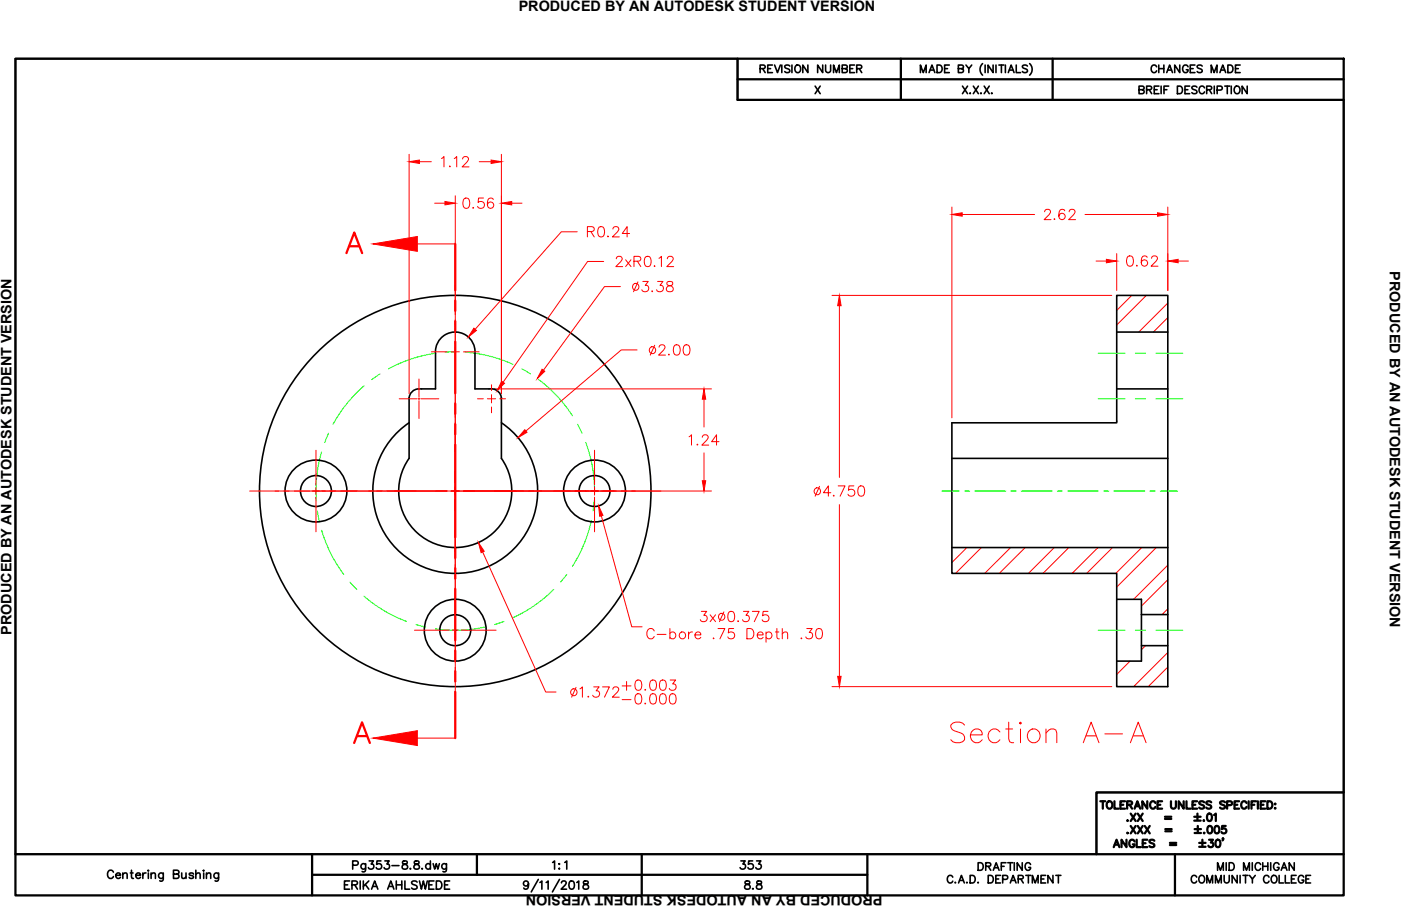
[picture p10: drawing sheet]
<svg xmlns="http://www.w3.org/2000/svg" width="432mm" height="279mm" viewBox="0 0 432 279" stroke-linecap="round" stroke-linejoin="round" font-family="sans-serif">
<!-- layer: OBJECT LINES -->
<g fill="none" stroke="#000" stroke-width=".5">
<path d="M4.8 18.1h222.5v12.7h186.8v213.6h-76.2v19h-333.1zM302.8 19.6a2.4 2.4 0 0 0 0 3.6M317.3 19.6a2.4 2.4 0 0 1 0 3.6M251.2 26.6l1.6 2.3M252.8 26.6l-1.6 2.3M283.7 22.4v-2.3l.9 2.3 .9-2.3v2.3M286.3 22.4l.9-2.3 .9 2.3M286.7 21.6h1.1M288.8 20.1h.8a1.25 1.25 0 0 1 .8 1.1 1.25 1.25 0 0 1-.8 1.2h-.8zM291.1 21.2h.9M292.6 20.1h-1.5v2.3h1.5M295.4 21.2l1.3-.1 .2-.4-.1-.4-1.4-.2v2.3h1a.61 .61 0 0 0 .6-.6 .61 .61 0 0 0-.6-.6"/>
<path d="M296.6 26.6l1.6 2.3M297.7 20.1l.9 1.1 .9-1.1M298.2 26.6l-1.6 2.3M298.6 21.2v1.2M299 28.7l-.1 .1h.2M300 26.6l1.6 2.3M301.6 26.6l-1.6 2.3M302.3 28.7l-.1 .1h.2M303.3 26.6l1.6 2.3M303.6 20.1v2.3M304.9 26.6l-1.6 2.3M305.7 28.7l-.1 .1h.2"/>
<path d="M306.1 20.1v2.3l-1.6-2.3v2.3M307 20.1v2.3M307.9 20.1h1.5M308.6 20.1v2.3M309.9 20.1v2.3M310.8 22.4l.8-2.3 .9 2.3M311.1 21.6h1.1M313.2 20.1v2.3h1.3M316.7 20.4a.88 .88 0 0 0-.9-.4 .88 .88 0 0 0-.7 .6l.2 .3 1.1 .5a.54 .54 0 0 1 0 .9 1.05 1.05 0 0 1-1.3-.2M135.8 104.3a6.1 6.1 0 0 1 6.9-1.4 6.1 6.1 0 0 1 3.7 6v11h5.1a3.1 3.1 0 0 1 3 3.1v18.4a17.4 17.4 0 0 1-14.2 27.4 17.4 17.4 0 0 1-14.2-27.4v-18.4a3 3 0 0 1 3-3.1h5.1v-11.8l.4-1.6zM344.2 119.9h15.7M344.2 102.4h15.7"/>
<path d="M126.1 130.4a25.4 25.4 0 0 0-4.9 37.8 25.4 25.4 0 0 0 38.2 0 25.4 25.4 0 0 0-4.9-37.8M293.4 130.4h50.8v-39.3h15.7v120.7h-15.7v-35h-50.8zM293.4 141.4h66.5M293.4 168.9h66.5M344.2 184.8h7.6v4.7M351.8 189.5v14.4h-7.6M351.8 199.1h8.1M351.8 189.5h8.1M35 269a.93 .93 0 0 0-1.1-.6 .93 .93 0 0 0-.8 .9v.6a.93 .93 0 0 0 .8 1 .93 .93 0 0 0 1.1-.6M35.7 269.9h1.4a.78 .78 0 0 0-1.1-.6 .78 .78 0 0 0-.2 1.2 .77 .77 0 0 0 1.3 0M37.9 269.7l.6-.5 .6 .1 .1 1.6M37.9 269.2v1.7"/>
<path d="M40.2 269.2h.8M40.5 268.4v2l.1 .4 .5 .1M41.9 269.9h1.4a.78 .78 0 0 0-1.1-.6 .78 .78 0 0 0-.2 1.2 .77 .77 0 0 0 1.3 0M44 269.2v1.7M45 269.2a.82 .82 0 0 0-1 .7M45.7 268.4v.2zM45.7 269.2v1.7M46.6 269.7l.6-.5 .6 .1 .1 1.6M46.6 269.2v1.7M50.3 269.2v1.9a.67 .67 0 0 1-1.1 .5M50.3 269.6a.82 .82 0 0 0-1.2-.1 .82 .82 0 0 0 0 1.2 .82 .82 0 0 0 1.2-.2M53.5 269.6l1.4-.1 .3-.4-.2-.5-.4-.2h-1.1v2.5h1.1a.67 .67 0 0 0 .6-.7 .67 .67 0 0 0-.6-.6"/>
<path d="M56 269.2l.1 1.6 .6 .1 .6-.5M57.3 269.2v1.7M59.6 269.6a.77 .77 0 0 0-1.3 0l.1 .2 1.1 .4 .1 .3a.77 .77 0 0 1-1.3 0M60.4 269.7l.6-.5 .6 .1 .1 1.6M60.4 268.4v2.5M62.7 268.5h.2zM62.8 269.2v1.7M63.6 269.7l.6-.5 .6 .1 .1 1.6M63.6 269.2v1.7M67.4 269.2v1.9a.67 .67 0 0 1-1.1 .5M67.4 269.6a.81 .81 0 0 0-1.2-.1 .81 .81 0 0 0 0 1.2 .81 .81 0 0 0 1.2-.2M108.7 266.8h1.1a.66 .66 0 0 0 .6-.6 .66 .66 0 0 0-.6-.7h-1.1v2.5"/>
<path d="M112.7 266.3v2a.67 .67 0 0 1-.4 .5 .67 .67 0 0 1-.7 0M112.7 266.7a.81 .81 0 0 0-1.2-.1 .81 .81 0 0 0 0 1.2 .81 .81 0 0 0 1.2-.1M113.8 265.5h1.3l-.7 1a.84 .84 0 0 1 .6 1.3 .84 .84 0 0 1-1.5-.3M117.4 265.5h-1.2l-.1 1.1a.9 .9 0 0 1 1.3 0 .9 .9 0 0 1-.1 1.3 .9 .9 0 0 1-1.3-.4M118.6 265.5h1.4l-.8 1a.85 .85 0 0 1 .7 1.3 .85 .85 0 0 1-1.5-.3M120.8 266.9h2.2M124.2 265.6a.51 .51 0 0 0 .2 .9 .91 .91 0 0 1 1 .3 .91 .91 0 0 1 0 1.1l-.9 .1a.73 .73 0 0 1-.6-.8 .73 .73 0 0 1 .8-.6l.4-.1a.52 .52 0 0 0 .3-.9zM126.5 267.8l-.1 .1h.2M127.8 265.6a.52 .52 0 0 0 .2 .9 .91 .91 0 0 1 1.1 .3 .91 .91 0 0 1-.1 1.1l-.8 .1-.5-.2a.94 .94 0 0 1 .1-1 .94 .94 0 0 1 1-.3 .52 .52 0 0 0 .2-.9zM130.1 267.8l-.1 .1h.2M132.7 266.7a.81 .81 0 0 0-1.2-.1 .81 .81 0 0 0 0 1.2 .81 .81 0 0 0 1.2-.1M132.7 265.5v2.5"/>
<path d="M133.5 266.3l.5 1.7 .5-1.7 .4 1.7 .5-1.7M137.6 266.3v2a.67 .67 0 0 1-.4 .5 .67 .67 0 0 1-.7 0M137.6 266.7a.81 .81 0 0 0-1.2-.1 .81 .81 0 0 0 0 1.2 .81 .81 0 0 0 1.2-.1M162.9 272.5a.79 .79 0 0 1-1.1 .7 .79 .79 0 0 1-.3-1.3 .79 .79 0 0 1 1.3 .1 1.78 1.78 0 0 1-.6 2.2l-.6-.1-.2-.3M165.9 271.2l-2.2 3.9M166.4 272.2l.6-.5v2.5M168.3 272.2l.6-.5v2.5M172.4 271.2l-2.1 3.9M173 272.3l.5-.6h.5l.5 .5-.4 .8-1.2 1.2h1.7M175.7 271.8a.83 .83 0 0 1 1.2 .4 1.29 1.29 0 0 1-.8 2 1.61 1.61 0 0 1-.4-2.4zM177.8 272.2l.6-.5v2.5M179.9 271.8a.51 .51 0 0 0 .3 .8 .91 .91 0 0 1 1 .4 .91 .91 0 0 1 0 1.1l-.9 .1a.73 .73 0 0 1-.6-.8 .73 .73 0 0 1 .7-.6l.5-.2a.52 .52 0 0 0 .3-.8z"/>
<circle cx="97.4" cy="151.4" r="9.5"/>
<circle cx="97.4" cy="151.4" r="4.8"/>
<circle cx="140.3" cy="151.4" r="60.3"/>
<circle cx="183.2" cy="151.4" r="4.8"/>
<circle cx="183.2" cy="151.4" r="9.5"/>
<circle cx="140.3" cy="194.3" r="9.5"/>
<circle cx="140.3" cy="194.3" r="4.8"/>
</g>
<!-- layer: CUTTING PLANE LINES -->
<g fill="none" stroke="#f00" stroke-width=".7">
<path d="M106.8 78.1l2.4-6.4 2.4 6.4M107.7 75.9h3M140.3 75.2v14.3M140.3 92.7v3.2M140.3 99v3.2M140.3 105.4v15.9M140.3 124.4v3.2M140.3 130.8v3.2M140.3 137.1v28.6M140.3 168.9v3.2M140.3 175.2v3.2M140.3 181.6v15.9"/>
<path d="M140.3 200.6v3.2M140.3 207v3.2M140.3 213.3v14.3M109.2 229.1l2.4-6.3 2.4 6.3M110.1 227h3"/>
</g>
<path d="M119.5 75.2h20.8M119.5 227.6h20.8" fill="none" stroke="#f00" stroke-width=".31"/>
<g fill="#f00" stroke="#f00" stroke-width=".31">
<path d="M114.9 75.2l13.7-2.3v4.6z"/>
<path d="M114.9 227.6l13.7-2.3v4.6z"/>
</g>
<!-- layer: CENTERLINE -->
<g fill="none" stroke="#0f0" stroke-width=".31">
<path d="M112.2 119a43 43 0 0 0-9.6 11.9M117.1 115.3l-2.5 1.8M134.2 108.9a42.6 42.6 0 0 0-14.5 4.9M140.3 108.5l-3.1 .1M143.4 108.6a42.7 42.7 0 0 1 14.7 3.8M160.9 113.7l2.6 1.6M166 117.1a42.7 42.7 0 0 1 10.4 11.1M338.5 108.9h8.2M349.9 108.9h3.2M356.3 108.9h8.2M99.1 139.3a42.9 42.9 0 0 0-1.6 15.2M101.3 133.6l-1.2 2.8"/>
<path d="M178 130.9l1.4 2.7M180.5 136.4a42.7 42.7 0 0 1 2.7 15M338.5 123h8.2M349.9 123h3.2M356.3 123h8.2M97.8 157.5l.6 3.1M183.1 154.5l-.3 3M290.3 151.4h5.4M297.3 151.4h1.6M300.5 151.4h9.5M311.6 151.4h1.6M314.7 151.4h9.6"/>
<path d="M325.9 151.4h1.5M329 151.4h9.6M340.1 151.4h1.6M343.3 151.4h9.5M354.4 151.4h1.6M357.6 151.4h5.4M99.1 163.5a42.5 42.5 0 0 0 6.8 13.7M107.9 179.5l2.1 2.3M174.7 177.1l-1.9 2.4M182.3 160.5a42.5 42.5 0 0 1-5.9 14.1M112.2 183.9a42.6 42.6 0 0 0 13.1 7.7M128.2 192.6l3 .8"/>
<path d="M149.4 193.4a42.9 42.9 0 0 1-15.2 .5M155.3 191.6l-2.9 1M170.7 181.8a42.3 42.3 0 0 1-12.6 8.7M338.5 194.4h8.2M349.9 194.4h3.2M356.3 194.4h8.2"/>
</g>
<!-- layer: SECTION LINES -->
<g fill="none" stroke="#f00" stroke-width=".31">
<path d="M348.8 91.1l-4.6 4.6M353.3 91.1l-9.1 9.1M359.9 93.5l-8.9 8.9M359.9 97.9l-4.4 4.5M298 168.9l-4.6 4.6M302.5 168.9l-8 7.9M311.5 168.9l-8 7.9M316 168.9l-8 7.9M324.9 168.9l-7.9 7.9M329.4 168.9l-7.9 7.9M338.4 168.9l-8 7.9M342.9 168.9l-8 7.9"/>
<path d="M351.9 168.9l-8 7.9M356.4 168.9l-12.2 12.1M359.9 174.3l-10.5 10.5M359.9 178.8l-8.1 8.1M353 199.1l-1.2 1.3M359.9 187.8l-1.7 1.7M348.3 203.9l-4.1 4.1M359.9 201.2l-10.5 10.6M359.9 205.7l-6 6.1"/>
</g>
<!-- layer: DIMENSIONS -->
<g fill="none" stroke="#f00" stroke-width=".31">
<path d="M126.1 47.6v73.9M129.3 49.9h3.6M136.1 48.9l.7-.6v3.2M138.7 51.2l-.2 .1 .2 .2 .1-.2M140 48.9l.8-.6v3.2M142.6 49l.1-.4 .5-.3 .9 .1a.73 .73 0 0 1 .1 1.1l-1.8 2h2.1M147.7 49.9h3.7M154.5 47.6v73.9M134 62.7h3.1M140.3 60.4v40.5M143.1 61.2a1.03 1.03 0 0 1 1.5 .5 2.6 2.6 0 0 1-.3 2.4 1.04 1.04 0 0 1-1.5-.5 2.65 2.65 0 0 1 .3-2.4zM145.8 63.9l-.1 .2h.3"/>
<path d="M149 61.1h-1.5l-.1 1.3a1.12 1.12 0 0 1 1.6 0 1.12 1.12 0 0 1-.2 1.7 1.12 1.12 0 0 1-1.6-.5M152 61.5a.93 .93 0 0 0-1.3-.3 1.9 1.9 0 0 0 .4 3.1 .98 .98 0 0 0 1.1-1 .98 .98 0 0 0-.9-1 .98 .98 0 0 0-1.1 .9M157.7 62.7h3.2M177.9 71.5h-4.9l-26.5 30M181 71.4l1.9-.2a.74 .74 0 0 0 0-1.2l-1.9-.1v3.2M182.1 71.4l1.1 1.7M184.7 70a1.04 1.04 0 0 1 1.5 .5 2.65 2.65 0 0 1-.3 2.4 1.03 1.03 0 0 1-1.5-.4 2.59 2.59 0 0 1 .3-2.5zM187.4 72.8l-.2 .1h.3M188.9 70.6l.2-.4 .4-.3 .9 .1a.71 .71 0 0 1 .2 1.1l-1.8 2h2.1M189.9 79.8l.2-.4 .5-.4 .9 .2a.73 .73 0 0 1 .1 1.1l-1.8 1.9h2.1M194 72h-2.2l1.5-2.1v3.2M199 79.2a1.04 1.04 0 0 1 1.5 .5 2.65 2.65 0 0 1-.3 2.4 1.04 1.04 0 0 1-1.5-.5 2.65 2.65 0 0 1 .3-2.4z"/>
<path d="M203.1 79.7l.8-.7v3.2M205.7 79.8l.1-.4 .5-.4 .9 .2a.72 .72 0 0 1 .1 1.1l-1.8 1.9h2.1M293.4 63.9v65M296.6 66.1h22.3M322 65.3l.1-.4 .5-.3 .9 .1a.73 .73 0 0 1 .1 1.1l-1.8 1.9h2.1M325 67.4v.3l.1-.1M328.2 65a.93 .93 0 0 0-1.4-.3 1.9 1.9 0 0 0 .5 3 .98 .98 0 0 0 1-.9 .98 .98 0 0 0-.9-1 .98 .98 0 0 0-1.1 .9M329.5 65.3l.2-.4 .4-.3 .9 .1a.73 .73 0 0 1 .2 1.1l-1.8 1.9h2.1M334.4 66.1h22.4M344.2 78.2v11.4M347.7 79.1a1.04 1.04 0 0 1 1.5 .4 2.66 2.66 0 0 1-.3 2.4 1.02 1.02 0 0 1-1.5-.4 2.59 2.59 0 0 1 .3-2.4zM353.6 79.4a.93 .93 0 0 0-1.4-.3 1.9 1.9 0 0 0 .5 3 .98 .98 0 0 0 1-.9 .98 .98 0 0 0-.9-1.1 .98 .98 0 0 0-1.1 .9"/>
<path d="M354.9 79.7l.2-.5 .4-.3 .9 .2a.73 .73 0 0 1 .2 1l-1.8 2h2.1M359.9 63.9v25.7M186.1 80.6h-5l-26 37.3M191.2 88.4h-4.9l-18.8 25.8M192.8 80.1l1.7 2.1M194.5 80.1l-1.7 2.1M195.4 80.6l1.8-.2a.75 .75 0 0 0 0-1.2l-1.8-.2v3.2M196.4 80.6l1.1 1.6M196.6 86.9l-1.3 3.1M198.1 86.8h1.7l-.9 1.2a1.06 1.06 0 0 1 1 1.5 1.06 1.06 0 0 1-1.8 .3l-.3-.4M201 89.7v.3l.1-.2M201.7 81.9l-.1 .2h.3"/>
<path d="M202.7 86.8h1.6l-.9 1.2a1.06 1.06 0 0 1 1 1.5 1.06 1.06 0 0 1-1.7 .3l-.3-.4M205.7 86.9a.65 .65 0 0 0 .3 1.1 1.18 1.18 0 0 1 1.2 .4 1.18 1.18 0 0 1 .1 1.3 1.13 1.13 0 0 1-1.2 .3 1.13 1.13 0 0 1-.7-1.1 1.82 1.82 0 0 1 1.8-1l.1-.7a1.21 1.21 0 0 0-1.6-.3zM256.4 91.1h86.3M258.7 94.3v52.9M337.8 80.5h3.2M350.4 81.8v.3l.1-.2M363.1 80.5h3.2M129.1 116.9v5.5M132.9 108.5h4.9M139 108.5h2.6M140.3 101.1v113.7M142.9 108.5h4.8"/>
<path d="M151.5 118.7v1.7M152.3 119.9h67M196.4 107.9h-4.9l-29.4 25M201.8 106.5l-1.4 3M203.1 107.1l.2-.5 .4-.3 .9 .2a.71 .71 0 0 1 .2 1l-1.8 2h2.1M206.2 109.2l-.2 .2h.3M208 106.5a1.04 1.04 0 0 1 1.5 .4 2.6 2.6 0 0 1-.3 2.5 1.04 1.04 0 0 1-1.5-.5 2.67 2.67 0 0 1 .3-2.4zM211 106.5a1.04 1.04 0 0 1 1.5 .4 2.65 2.65 0 0 1-.3 2.5 1.03 1.03 0 0 1-1.5-.5 2.59 2.59 0 0 1 .3-2.4zM97.4 138.9v10.6M123 123h5.5M128.8 123h.6M129.1 122.7v.6"/>
<path d="M129.1 123.6v5.5M129.7 123h5.5M147.2 123h1.7M150.2 123h2.6M151.5 121.7v2.5M151.5 125.5v1.8M154 123h1.8M183.2 138.9v10.6M212.4 134.7l.7-.6v3.2M214.9 137v.3l.2-.2M216.5 134.9l.1-.5 .5-.3 .9 .1a.71 .71 0 0 1 .1 1.1l-1.8 2h2.1M217 123.1v8.6"/>
<path d="M217 139.7v8.6M221.6 136.2h-2.3l1.5-2.1v3.2M76.9 151.4h142.4M97.4 150.5v1.9M97.4 153.3v10.7M183.2 150.2v2.5M183.2 153.3v10.7M185.3 159.1l9.4 34.2h3.2M252.6 150l-1.4 3M256.1 152h-2.3l1.5-2.2v3.2M257 152.7l-.2 .2h.3M258.3 149.8h2.1l-1.5 3.2"/>
<path d="M258.7 155.6v53M263.2 149.8h-1.5l-.2 1.4a1.12 1.12 0 0 1 1.7 0 1.12 1.12 0 0 1-.2 1.7 1.12 1.12 0 0 1-1.6-.5M264.8 150a1.03 1.03 0 0 1 1.5 .4 2.59 2.59 0 0 1-.3 2.5 1.04 1.04 0 0 1-1.5-.5 2.65 2.65 0 0 1 .3-2.4zM148.8 170.2l19.4 43.2h3.2M127.7 194.4h10.7M139.4 194.4h1.9M142.2 194.4h10.7M201.6 194.6a1.17 1.17 0 0 0-1.3-.8 1.17 1.17 0 0 0-.9 1.2 1.39 1.39 0 0 0 .3 1.6 1.39 1.39 0 0 0 1.5 .3l.4-.6M202.5 195.6h2.8M206.5 195.3a1.01 1.01 0 0 1 1.5-.1 1.01 1.01 0 0 1 0 1.5 1.01 1.01 0 0 1-1.5-.1M206.5 193.8v3.2M212.2 194.9v2.1"/>
<path d="M213.4 194.9a1.02 1.02 0 0 0-1.2 .9M214.2 195.8h1.8a.97 .97 0 0 0-1.4-.8 .97 .97 0 0 0-.3 1.6 .96 .96 0 0 0 1.7 0M216.2 188.5h1.6l-.9 1.2a1.06 1.06 0 0 1 1 1.5 1.06 1.06 0 0 1-1.7 .4l-.4-.5M218.9 189.6l1.6 2.1M219.9 196.7l-.1 .2h.3M220.5 189.6l-1.6 2.1M221.3 193.8h2.1l-1.5 3.2M223.1 188.7l-1.4 3M224.8 188.7a1.04 1.04 0 0 1 1.5 .4 2.65 2.65 0 0 1-.3 2.5 1.04 1.04 0 0 1-1.5-.5 2.65 2.65 0 0 1 .3-2.4zM226.1 193.8h-1.5l-.1 1.4a1.12 1.12 0 0 1 1.7 0 1.12 1.12 0 0 1-.3 1.6 1.12 1.12 0 0 1-1.6-.4M227.5 191.4l-.2 .2h.3M229.2 188.5h1.6l-.9 1.2a1.07 1.07 0 0 1 1 1.5 1.07 1.07 0 0 1-1.7 .4l-.3-.5"/>
<path d="M230.2 193.8h1.1a1.69 1.69 0 0 1 1.1 1.6 1.69 1.69 0 0 1-1.1 1.6h-1.1zM231.9 188.5h2.1l-1.5 3.2M233.4 195.8h1.8a.98 .98 0 0 0-1.4-.8 .98 .98 0 0 0-.3 1.6 .97 .97 0 0 0 1.7 0M236.1 195.3a1.01 1.01 0 0 1 1.5-.1 1.01 1.01 0 0 1 0 1.5 1.01 1.01 0 0 1-1.5-.1M236.1 194.9v3.2M236.7 188.5h-1.5l-.2 1.4a1.12 1.12 0 0 1 1.7 0 1.12 1.12 0 0 1-.2 1.7 1.12 1.12 0 0 1-1.6-.5M239 194.9h1M239.4 193.8v2.6l.2 .5 .6 .1M241.1 195.5l.8-.6 .7 .1 .2 2M241.1 193.8v3.2M247 196.7l-.2 .2h.3M248.7 193.8h1.6l-.9 1.2a1.07 1.07 0 0 1 .9 1.6 1.07 1.07 0 0 1-1.8 .1l-.2-.3"/>
<path d="M251.8 194a1.04 1.04 0 0 1 1.5 .4 2.65 2.65 0 0 1-.3 2.5 1.04 1.04 0 0 1-1.5-.5 2.65 2.65 0 0 1 .3-2.4zM177.5 212l-1.3 3M178.8 212.4l.7-.6v3.2M181.3 214.7l-.1 .2h.3M183 211.8h1.6l-.9 1.2a1.06 1.06 0 0 1 1 1.5 1.06 1.06 0 0 1-1.7 .4l-.3-.5M185.7 211.8h2.1l-1.5 3.2M188.9 212.6l.1-.5 .5-.3 .9 .2a.73 .73 0 0 1 .1 1l-1.8 2h2.1M191.7 211.5h2.8M191.7 215.8h2.8M193.1 210.2v2.7M196.1 209.9a1.04 1.04 0 0 1 1.6 .4 2.64 2.64 0 0 1-.4 2.4 1.04 1.04 0 0 1-1.5-.4 2.65 2.65 0 0 1 .3-2.4zM196.1 214.1a1.04 1.04 0 0 1 1.6 .4 2.64 2.64 0 0 1-.4 2.5 1.04 1.04 0 0 1-1.5-.5 2.65 2.65 0 0 1 .3-2.4z"/>
<path d="M198.9 212.6l-.2 .1h.3M198.9 216.8l-.2 .2h.3M200.7 209.9a1.04 1.04 0 0 1 1.5 .4 2.67 2.67 0 0 1-.3 2.4 1.04 1.04 0 0 1-1.5-.4 2.6 2.6 0 0 1 .3-2.4zM200.7 214.1a1.04 1.04 0 0 1 1.5 .4 2.67 2.67 0 0 1-.3 2.5 1.04 1.04 0 0 1-1.5-.5 2.6 2.6 0 0 1 .3-2.4zM203.7 209.9a1.04 1.04 0 0 1 1.5 .4 2.64 2.64 0 0 1-.3 2.4 1.04 1.04 0 0 1-1.5-.4 2.65 2.65 0 0 1 .3-2.4zM203.7 214.1a1.04 1.04 0 0 1 1.5 .4 2.64 2.64 0 0 1-.3 2.5 1.04 1.04 0 0 1-1.5-.5 2.65 2.65 0 0 1 .3-2.4zM206.6 209.7h1.6l-.9 1.2a1.07 1.07 0 0 1 1 1.5 1.07 1.07 0 0 1-1.7 .3l-.3-.4M206.7 214.1a1.04 1.04 0 0 1 1.5 .4 2.64 2.64 0 0 1-.3 2.5 1.04 1.04 0 0 1-1.5-.5 2.65 2.65 0 0 1 .3-2.4zM256.4 211.8h86.3"/>
<circle cx="195.9" cy="88.4" r="1.05"/>
<circle cx="201.1" cy="108" r="1.05"/>
<circle cx="251.9" cy="151.5" r="1.05"/>
<circle cx="210.3" cy="195.9" r="1.05"/>
<circle cx="222.4" cy="190.2" r="1.05"/>
<circle cx="176.9" cy="213.5" r="1.05"/>
</g>
<g fill="#f00" stroke="#f00" stroke-width=".31">
<path d="M167.1 113.9l.8 .6-2.3 2.2z"/>
<path d="M217 119.9l.5 3.2h-1z"/>
<path d="M216.5 148.3h1l-.5 3.1z"/>
<path d="M154.5 62.7l3.2-.6v1.1z"/>
<path d="M137.1 62.1l3.2 .6-3.2 .5z"/>
<path d="M126.1 49.9l3.2-.5v1z"/>
<path d="M151.4 49.4l3.1 .5-3.1 .5z"/>
<path d="M146.1 101.2l.7 .7-2.5 2z"/>
<path d="M154.6 117.6l.9 .6-2.3 2.3z"/>
<path d="M147.5 167.3l1.7 2.7-.9 .4z"/>
<path d="M258.7 91.1l.5 3.2h-1z"/>
<path d="M258.2 208.6h1l-.5 3.2z"/>
<path d="M359.9 80.5l3.2-.5v1z"/>
<path d="M341 80l3.2 .5-3.2 .5z"/>
<path d="M356.8 65.6l3.1 .5-3.1 .6z"/>
<path d="M293.4 66.1l3.2-.5v1.1z"/>
<path d="M161.7 132.5l.7 .8-2.7 1.7z"/>
<path d="M184.5 156l1.3 2.9-1 .3z"/>
</g>
<!-- layer: OBJECT LINES -->
<g fill="#000">
<circle cx="126.1" cy="123" r=".25"/>
<circle cx="154.5" cy="123" r=".25"/>
</g>
<!-- layer: BORDER -->
<path d="M4.8 18.1h409.3v258h-409.3zM227.3 18.1v12.7h186.8M277.7 18.1v12.7M324.4 18.1v12.7M227.3 24.4h186.8M4.8 263.4h409.3M96.2 263.4v12.7M96.2 269.8h171.1M147 263.4v6.4M197.8 263.4v12.7M267.3 263.4v12.7M362.1 263.4v12.7" fill="none" stroke="#000" stroke-width=".7"/>
<!-- layer: Title Block -->
<g fill="none" stroke="#000" stroke-width=".7">
<path d="M339.1 247.1h1.6M339.9 247.1v2.3M341.5 247.2a1.07 1.07 0 0 1 1.4 1 1.07 1.07 0 0 1-1.4 1.1l-.4-.8 .1-.9zM343.5 247.1v2.3h1.3M345.3 248.2h.9M346.7 247.1h-1.4v2.3h1.4M347.2 259v2.2l-1.5-2.2v2.2M347.4 248.2l1.3-.1 .2-.4-.1-.4-1.4-.2v2.3M347.5 253v.2l.1-.1M347.5 256.8v.2l.1-.1M348.2 248.2l.7 1.2M348.5 250.9l1.5 2.3"/>
<path d="M348.5 254.7l1.5 2.3M349.7 249.4l.9-2.3 .8 2.3M349.7 259.5a.84 .84 0 0 0-1-.5 .84 .84 0 0 0-.6 .8v.6a.82 .82 0 0 0 .8 .9 .82 .82 0 0 0 .8-.9h-.6M350 248.6h1.1M350 250.9l-1.5 2.3M350 254.7l-1.5 2.3M350.3 259v2.2h1.3M350.7 250.9l1.5 2.3M350.7 254.7l1.5 2.3M352.2 250.9l-1.5 2.3M352.2 254.7l-1.5 2.3M352.8 254.7l1.6 2.3"/>
<path d="M353.6 247.1v2.3l-1.5-2.3v2.3M353.6 259h-1.4v2.2h1.4M354.4 254.7l-1.6 2.3M355.8 259.3a.86 .86 0 0 0-.8-.4 .86 .86 0 0 0-.7 .6l.2 .3 1.1 .5 .2 .6a1 1 0 0 1-1.5 0M356.1 247.6a.84 .84 0 0 0-.9-.5 .84 .84 0 0 0-.7 .9v.5a.84 .84 0 0 0 .6 .9 .84 .84 0 0 0 1-.6M356.8 248.2h.8M358.2 247.1h-1.4v2.3h1.4M359.1 251.9h1.9M359.1 252.5h1.9M359.2 255.7h1.9M359.2 256.3h1.9M360.6 259.9h1.9"/>
<path d="M360.9 247.1v1.6a.77 .77 0 0 0 .8 .7 .77 .77 0 0 0 .7-.7v-1.6M364.8 247.1v2.3l-1.5-2.3v2.3M365.7 247.1v2.3h1.3M367.5 248.2h.9M368.1 251.9h1.9M368.1 253.1h1.9M368.2 255.7h2M368.2 256.9h2M369 247.1h-1.5v2.3h1.5M369.1 250.9v2M369.2 254.7v2M369.6 259.9h2"/>
<path d="M370.6 259v1.9M371 253v.2l.1-.1M371.1 247.4a.86 .86 0 0 0-.8-.3 .86 .86 0 0 0-.7 .5l.2 .4 1.1 .4 .2 .7a1 1 0 0 1-1.5 0M371.1 256.8v.2l.1-.1M372.3 251a.74 .74 0 0 1 1.1 .3l.1 .6a.99 .99 0 0 1-.9 1.3 1.47 1.47 0 0 1-.3-2.2zM372.4 254.8a.75 .75 0 0 1 1.1 .4l.1 .5a.98 .98 0 0 1-.8 1.3 1.46 1.46 0 0 1-.4-2.2zM372.6 259h1.3l-.7 .8a.76 .76 0 0 1 .6 1.3 .76 .76 0 0 1-1.4-.3M373.3 247.4a.86 .86 0 0 0-.8-.3 .86 .86 0 0 0-.7 .5l.2 .4 1.1 .4 .2 .7a1 1 0 0 1-1.5 0M374.2 251.3l.5-.4v2.3M374.6 254.8a.74 .74 0 0 1 1.1 .4l.1 .5a.99 .99 0 0 1-.9 1.3 1.47 1.47 0 0 1-.3-2.2zM374.9 259.1a.75 .75 0 0 1 1.1 .3l.1 .5a.99 .99 0 0 1-.8 1.3 1.48 1.48 0 0 1-.4-2.1zM377 258.6h-.2h.2l-.2 .6"/>
<path d="M377.5 247.4a.86 .86 0 0 0-.8-.3 .86 .86 0 0 0-.7 .5l.2 .4 1.1 .4 .2 .7a1 1 0 0 1-1.5 0M377.8 254.7h-1.1l-.1 1a.81 .81 0 0 1 1.2 0 .81 .81 0 0 1-.2 1.2 .81 .81 0 0 1-1.1-.3M378.2 248.3h1l.5-.4a.58 .58 0 0 0-.5-.8h-1v2.3M380.5 248.2h.9M381.9 247.1h-1.4v2.3h1.4M384.2 247.6a.85 .85 0 0 0-1-.5 .85 .85 0 0 0-.6 .9v.5a.84 .84 0 0 0 .6 .9 .84 .84 0 0 0 1-.6M384.8 247.1v2.3M385.7 248.2h.9M387.1 247.1h-1.4v2.3M387.7 247.1v2.3M388.5 248.2h.9M390 247.1h-1.5v2.3h1.5"/>
<path d="M390.6 247.1h.8a1.22 1.22 0 0 1 .8 1.1 1.22 1.22 0 0 1-.8 1.2h-.8zM392.9 248h.2zM392.9 249.3h.2zM414.1 244.4h-76.2v19M343.3 261.2l.8-2.2 .9 2.2M343.6 260.5h1.1M352.2 260.1h.9M360.6 260.6h1.9M369.6 261.1h2"/>
</g>
<text font-size="10.6" fill="#f00" x="292.1" y="230.4">Section A-A</text>
<g font-size="5.7">
<text x="233.5" y="23.6">REVISION NUMBER</text>
<text x="353.8" y="23.6">CHANGES MADE</text>
<text x="169.3" y="269.2">1:1</text>
<text x="227.2" y="269.2">353</text>
<text x="105.1" y="275.5">ERIKA AHLSWEDE</text>
<text x="228.6" y="275.5">8.8</text>
</g>
<g font-size="5.3">
<text x="350.3" y="30">BREIF DESCRIPTION</text>
<text x="300.6" y="269.5">DRAFTING</text>
<text x="374.3" y="269.5">MID MICHIGAN</text>
<text x="291" y="273.4">C.A.D. DEPARTMENT</text>
<text x="366.2" y="273.4">COMMUNITY COLLEGE</text>
</g>
<g font-size="4.4">
<text x="159.9" y="3.5">PRODUCED BY AN AUTODESK STUDENT VERSION</text>
<text x="428.3" y="83.7" transform="rotate(90 428.3 83.7)">PRODUCED BY AN AUTODESK STUDENT VERSION</text>
<text x="3.5" y="195.8" transform="rotate(-90 3.5 195.8)">PRODUCED BY AN AUTODESK STUDENT VERSION</text>
<text x="272" y="275.9" transform="rotate(180 272 275.9)">PRODUCED BY AN AUTODESK STUDENT VERSION</text>
</g>
</svg>
